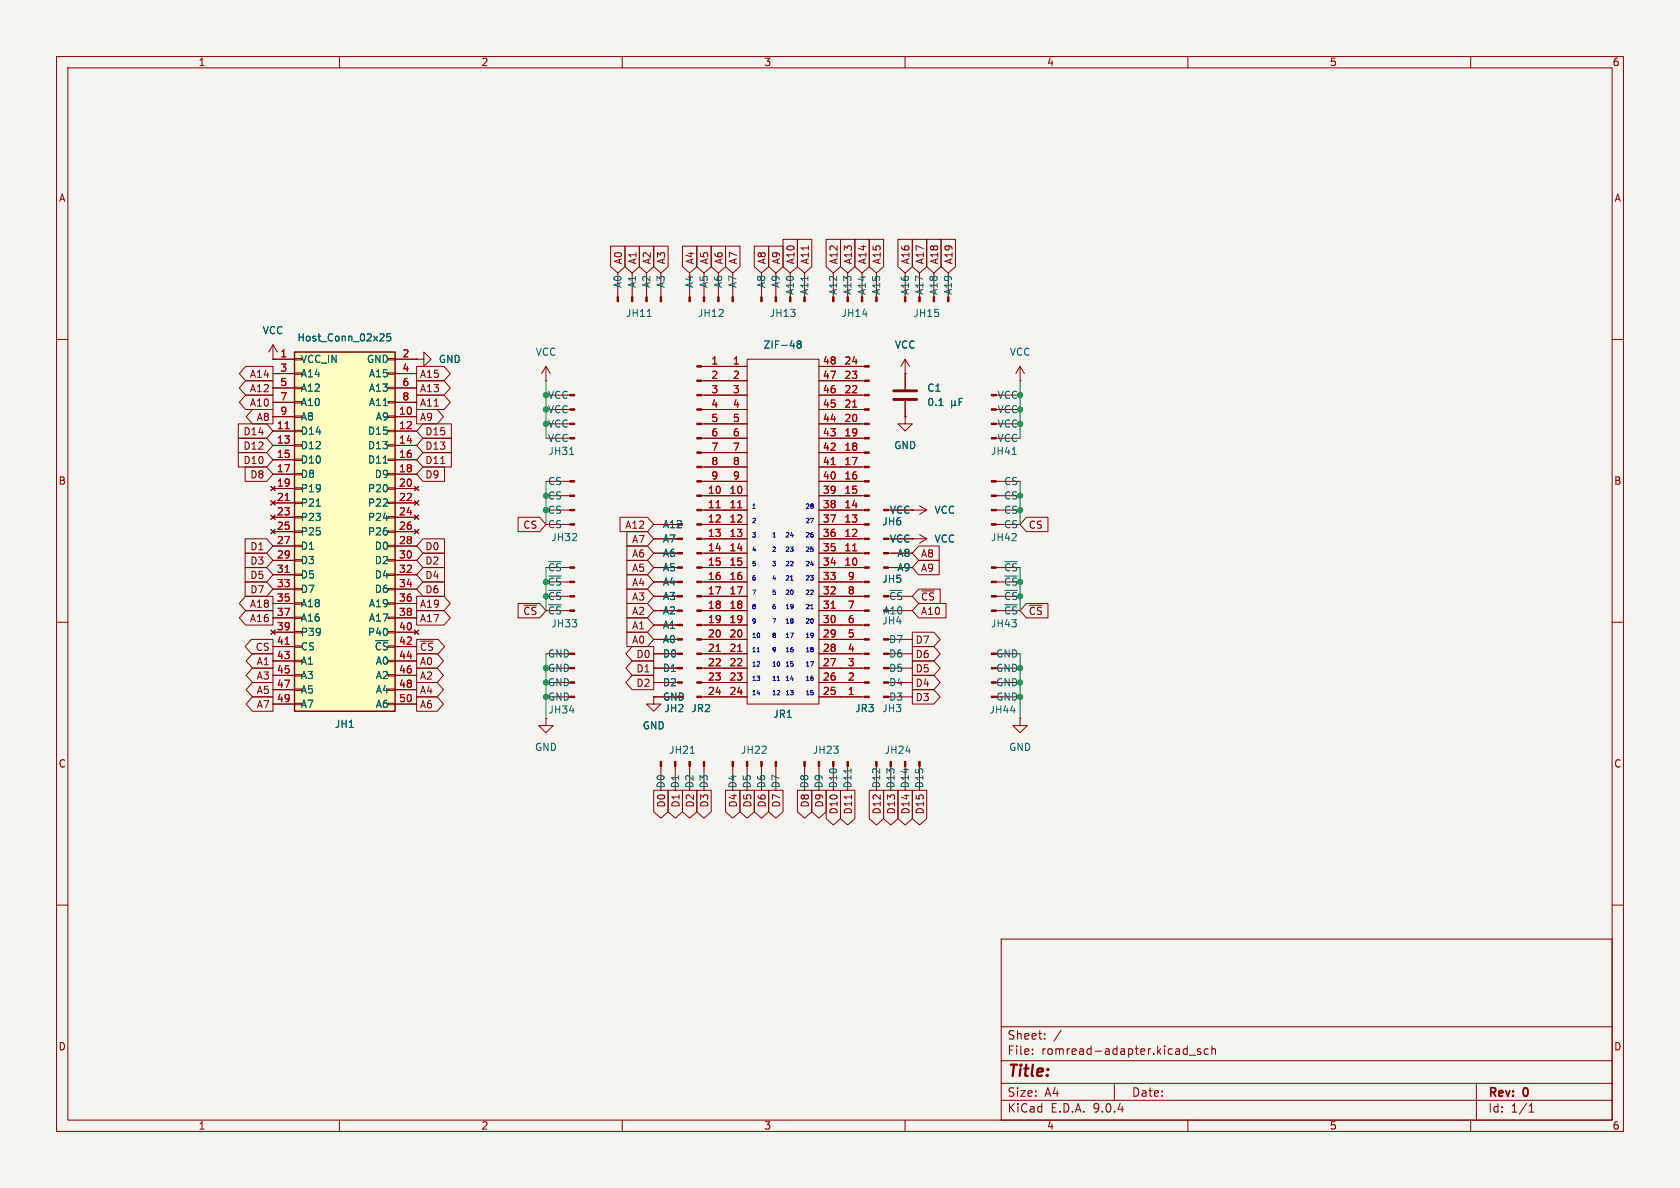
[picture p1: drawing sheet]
<svg xmlns="http://www.w3.org/2000/svg" width="297mm" height="210mm" viewBox="0 0 297 210" stroke-linecap="round" stroke-linejoin="round" font-family="sans-serif">
<path d="M0 0h297v210h-297z" fill="#f5f4ef" stroke="#f5f4ef" stroke-width=".18"/>
<g fill="none" stroke="#840000" stroke-width=".18">
<path d="M10 10h277v190h-277zM12 12h273v186h-273zM60 10v2M110 10v2M160 10v2M210 10v2M260 10v2M109.2 48.3v4.2M111.8 48.3v4.2M114.3 48.3v4.2M116.8 48.3v4.2M134.6 48.3v4.2"/>
<path d="M137.2 48.3v4.2M139.7 48.3v3.8M142.2 48.3v3.8M160 48.3v3.8M162.6 48.3v3.8M165.1 48.3v3.8M167.6 48.3v3.8M10 60h2M48.3 63.5h.1M48.3 61l-.8 1.2M48.3 61l.7 1.2M48.3 61v2.5"/>
<path d="M73.7 63.5h1.2v-1.3l1.3 1.3-1.3 1.3v-1.3M73.7 63.5h.1M96.5 67.3h.1M96.5 77.5h3.8M96.5 74.9h3.8M96.5 72.4h3.8M96.5 69.9h3.8M96.5 64.8l-.7 1.2M96.5 64.8l.8 1.2M96.5 64.8v2.5M124.1 77.5h8M124.1 74.9h8"/>
<path d="M124.1 72.4h8M124.1 69.9h8M124.1 67.3h8M124.1 64.8h8M132.1 63.5h12.7v61h-12.7zM144.8 77.5h8M144.8 74.9h8M144.8 72.4h8M144.8 69.9h8M144.8 67.3h8M144.8 64.8h8M285 60h2"/>
<path d="M96.5 92.7h4.2M96.5 90.2h4.2M96.5 87.6h4.2M96.5 85.1h4.2M115.6 92.7h5M115.6 95.3h5M115.6 97.8h5M124.1 92.7h8M124.1 90.2h8M124.1 87.6h8M124.1 85.1h8M124.1 95.3h8"/>
<path d="M124.1 97.8h8M124.1 82.6h8M124.1 80h8M144.8 92.7h8M144.8 90.2h8M144.8 87.6h8M144.8 85.1h8M144.8 95.3h8M144.8 97.8h8M144.8 82.6h8M144.8 80h8M157.1 97.8h4.2"/>
<path d="M157.5 90.2h6.3M157.5 95.3h6.3M162.6 89.4l1.2 .8M162.6 94.5l1.2 .8M163.8 90.2l-1.2 .7M163.8 95.3l-1.2 .7M10 110h2M96.5 118.1h3.8M96.5 100.3h3.8M96.5 102.9h3.8M96.5 105.4h3.8M96.5 108h3.8"/>
<path d="M96.5 115.6h3.8M115.6 110.5h5M115.6 118.1h5M115.6 100.3h5M115.6 102.9h5M115.6 105.4h5M115.6 108h5M115.6 113h5M115.6 115.6h5M124.1 110.5h8M124.1 118.1h8M124.1 100.3h8"/>
<path d="M124.1 102.9h8M124.1 105.4h8M124.1 108h8M124.1 113h8M124.1 115.6h8M144.8 110.5h8M144.8 118.1h8M144.8 100.3h8M144.8 102.9h8M144.8 105.4h8M144.8 108h8M144.8 113h8"/>
<path d="M144.8 115.6h8M156.2 105.4h5.1M156.2 108h5.1M157.1 100.3h4.2M285 110h2M96.5 127v1.3h1.3l-1.3 1.2-1.3-1.2h1.3M96.5 127h.1M96.5 120.7h3.8M96.5 123.2h3.8M115.6 120.7h5M115.6 123.2h5M124.1 120.7h8"/>
<path d="M124.1 123.2h8M144.8 120.7h8M144.8 123.2h8M10 160h2M177 166h108v32h-108zM285 160h2M60 198v2M110 198v2M160 198v2M177 194.5h108M177 191.5h108M177 187.5h108"/>
<path d="M177 181.5h108M182.5 186.3v.1M182.5 185.5v.1M184.7 183.6v.1M184.7 182.8v.1M187.6 182.1l-1.3 2M197 191.5v3M210 198v2M210.2 186.5h1.2M212.2 185.5l-.3-.1-.2 .2v.2l.5 .2v.3h-.5M213.6 185.5l-.4-.1-.3 .3v.4l.1 .2h.6M214.2 185.5l.3-.1 .3 .1 .1 .9"/>
<path d="M214.2 184.9v1.5M260 198v2M261 191.5v6.5M270.3 196.6h.9M270.3 195.5l.4-.4v1.5"/>
</g>
<g fill="#840000" stroke="#840000" stroke-width=".18">
<path d="M100.7 92.6h.9v.2h-.9z"/>
<path d="M100.7 90h.9v.3h-.9z"/>
<path d="M100.7 87.5h.9v.3h-.9z"/>
<path d="M100.7 85h.9v.2h-.9z"/>
<path d="M134.5 52.5h.2v.8h-.2z"/>
<path d="M137 52.5h.3v.8h-.3z"/>
<path d="M139.6 52.5h.2v.8h-.2z"/>
<path d="M142.1 52.5h.3v.8h-.3z"/>
<path d="M159.9 52.5h.2v.8h-.2z"/>
<path d="M162.4 52.5h.3v.8h-.3z"/>
<path d="M165 52.5h.2v.8h-.2z"/>
<path d="M167.5 52.5h.3v.8h-.3z"/>
<path d="M119.8 95.1h.8v.3h-.8z"/>
<path d="M119.8 97.7h.8v.2h-.8z"/>
<path d="M119.8 100.2h.8v.3h-.8z"/>
<path d="M119.8 102.7h.8v.3h-.8z"/>
<path d="M119.8 105.3h.8v.2h-.8z"/>
<path d="M119.8 107.8h.8v.3h-.8z"/>
<path d="M119.8 110.4h.8v.2h-.8z"/>
<path d="M119.8 112.9h.8v.3h-.8z"/>
<path d="M119.8 115.4h.8v.3h-.8z"/>
<path d="M119.8 118h.8v.2h-.8z"/>
<path d="M119.8 120.5h.8v.3h-.8z"/>
<path d="M156.2 90h.9v.3h-.9z"/>
<path d="M156.2 100.2h.9v.3h-.9z"/>
<path d="M156.2 97.7h.9v.2h-.9z"/>
<path d="M156.2 95.1h.9v.3h-.9z"/>
<path d="M100.7 77.3h.9v.3h-.9z"/>
<path d="M100.7 74.8h.9v.3h-.9z"/>
<path d="M100.7 72.3h.9v.2h-.9z"/>
<path d="M100.7 69.7h.9v.3h-.9z"/>
<path d="M156.2 105.3h.9v.2h-.9z"/>
<path d="M109.1 52.5h.2v.8h-.2z"/>
<path d="M111.6 52.5h.3v.8h-.3z"/>
<path d="M114.2 52.5h.2v.8h-.2z"/>
<path d="M116.7 52.5h.3v.8h-.3z"/>
<path d="M152.8 123.1h.9v.2h-.9z"/>
<path d="M152.8 120.5h.9v.3h-.9z"/>
<path d="M152.8 118h.9v.2h-.9z"/>
<path d="M152.8 115.4h.9v.3h-.9z"/>
<path d="M152.8 112.9h.9v.3h-.9z"/>
<path d="M152.8 110.4h.9v.2h-.9z"/>
<path d="M152.8 107.8h.9v.3h-.9z"/>
<path d="M152.8 105.3h.9v.2h-.9z"/>
<path d="M152.8 102.7h.9v.3h-.9z"/>
<path d="M152.8 100.2h.9v.3h-.9z"/>
<path d="M152.8 97.7h.9v.2h-.9z"/>
<path d="M152.8 95.1h.9v.3h-.9z"/>
<path d="M152.8 92.6h.9v.2h-.9z"/>
<path d="M152.8 90h.9v.3h-.9z"/>
<path d="M152.8 87.5h.9v.3h-.9z"/>
<path d="M152.8 85h.9v.2h-.9z"/>
<path d="M152.8 82.4h.9v.3h-.9z"/>
<path d="M152.8 79.9h.9v.2h-.9z"/>
<path d="M152.8 77.3h.9v.3h-.9z"/>
<path d="M152.8 74.8h.9v.3h-.9z"/>
<path d="M152.8 72.3h.9v.2h-.9z"/>
<path d="M152.8 69.7h.9v.3h-.9z"/>
<path d="M152.8 67.2h.9v.2h-.9z"/>
<path d="M152.8 64.6h.9v.3h-.9z"/>
<path d="M100.7 123.1h.9v.2h-.9z"/>
<path d="M100.7 120.5h.9v.3h-.9z"/>
<path d="M100.7 118h.9v.2h-.9z"/>
<path d="M100.7 115.4h.9v.3h-.9z"/>
<path d="M123.2 64.6h.9v.3h-.9z"/>
<path d="M123.2 67.2h.9v.2h-.9z"/>
<path d="M123.2 69.7h.9v.3h-.9z"/>
<path d="M123.2 72.3h.9v.2h-.9z"/>
<path d="M123.2 74.8h.9v.3h-.9z"/>
<path d="M123.2 77.3h.9v.3h-.9z"/>
<path d="M123.2 79.9h.9v.2h-.9z"/>
<path d="M123.2 82.4h.9v.3h-.9z"/>
<path d="M123.2 85h.9v.2h-.9z"/>
<path d="M123.2 87.5h.9v.3h-.9z"/>
<path d="M123.2 90h.9v.3h-.9z"/>
<path d="M123.2 92.6h.9v.2h-.9z"/>
<path d="M123.2 95.1h.9v.3h-.9z"/>
<path d="M123.2 97.7h.9v.2h-.9z"/>
<path d="M123.2 100.2h.9v.3h-.9z"/>
<path d="M123.2 102.7h.9v.3h-.9z"/>
<path d="M123.2 105.3h.9v.2h-.9z"/>
<path d="M123.2 107.8h.9v.3h-.9z"/>
<path d="M123.2 110.4h.9v.2h-.9z"/>
<path d="M123.2 112.9h.9v.3h-.9z"/>
<path d="M123.2 115.4h.9v.3h-.9z"/>
<path d="M123.2 118h.9v.2h-.9z"/>
<path d="M123.2 120.5h.9v.3h-.9z"/>
<path d="M123.2 123.1h.9v.2h-.9z"/>
</g>
<path d="M114.4 56h.7M141.2 60.8l-.3-.2 .3-.3h.2l.2 .2-.2 .3M141.2 60.8l-.3 .3 .1 .3 .2 .1h.3l.1-.2v-.2l-.2-.3M141.2 60.8h.2M100.7 80.3h.7" fill="none" stroke="#006464" stroke-width=".18"/>
<path d="M150.7 72h.8M126.6 89.8h.7M130.4 89.8h.7M146.9 82.1h.8M150.7 97.4h.8M126.6 115.2h.7M130.4 115.2h.7M146.9 107.5h.8" fill="none" stroke="#a90000" stroke-width=".18"/>
<path d="M52.1 62.2h17.7v63.5h-17.7z" fill="#ffffc2"/>
<path d="M52.1 62.2h17.7v63.5h-17.7z" fill="none" stroke="#840000" stroke-width=".25"/>
<g fill="none" stroke="#840000" stroke-width=".18">
<path d="M107.9 43.5h2.6v3.6l-1.3 1.2-1.3-1.2zM110.5 43.5h2.5v3.6l-1.2 1.2-1.3-1.2zM113 43.5h2.6v3.6l-1.3 1.2-1.3-1.2zM115.6 43.5h2.5v3.6l-1.3 1.2-1.2-1.2zM120.6 43.5h2.6v3.6l-1.3 1.2-1.3-1.2zM121.9 48.3v4.2M123.2 43.5h2.5v3.6l-1.2 1.2-1.3-1.2zM124.5 48.3v4.2M125.7 43.5h2.6v3.6l-1.3 1.2-1.3-1.2zM127 48.3v4.2M128.3 43.5h2.5v3.6l-1.3 1.2-1.2-1.2zM129.5 48.3v4.2"/>
<path d="M133.3 43.5h2.6v3.6l-1.3 1.2-1.3-1.2zM135.9 43.5h2.5v3.6l-1.2 1.2-1.3-1.2zM138.4 42.3h2.6v4.8l-1.3 1.2-1.3-1.2zM141 42.3h2.5v4.8l-1.3 1.2-1.2-1.2zM146 42.3h2.6v4.8l-1.3 1.2-1.3-1.2zM147.3 48.3v3.8M148.6 42.3h2.5v4.8l-1.2 1.2-1.3-1.2zM149.9 48.3v3.8M151.1 42.3h2.6v4.8l-1.3 1.2-1.3-1.2zM152.4 48.3v3.8M153.7 42.3h2.5v4.8l-1.3 1.2-1.2-1.2zM154.9 48.3v3.8"/>
<path d="M158.7 42.3h2.6v4.8l-1.3 1.2-1.3-1.2zM161.3 42.3h2.5v4.8l-1.2 1.2-1.3-1.2zM163.8 42.3h2.6v4.8l-1.3 1.2-1.3-1.2zM166.4 42.3h2.5v4.8l-1.3 1.2-1.2-1.2zM42.1 74.9h5l1.2 1.3-1.2 1.3h-5zM42.1 77.5h5l1.2 1.2-1.2 1.3h-5zM43.4 67.3h4.9v2.6h-4.9l-1.1-1.3zM43.4 69.8h4.9v2.6h-4.9l-1.1-1.3zM43.4 64.8h4.9v2.5h-4.9l-1.1-1.3zM44.6 72.4h3.7v2.5h-3.7l-1.1-1.2zM48.3 63.5h.1M48.3 63.5h3.8"/>
<path d="M48.3 66h3.8M48.3 68.6h3.8M48.3 71.1h3.8M48.3 73.7h3.8M48.3 76.2h3.8M48.3 78.7h3.8M52.1 63.4h1.2v.2h-1.2zM52.1 65.9h1.2v.3h-1.2zM52.1 68.5h1.2v.2h-1.2zM52.1 71h1.2v.2h-1.2zM52.1 73.5h1.2v.3h-1.2zM52.1 76.1h1.2v.2h-1.2z"/>
<path d="M52.1 78.6h1.2v.3h-1.2zM68.6 63.4h1.2v.2h-1.2zM68.6 65.9h1.2v.3h-1.2zM68.6 68.5h1.2v.2h-1.2zM68.6 71h1.2v.2h-1.2zM68.6 73.5h1.2v.3h-1.2zM68.6 76.1h1.2v.2h-1.2zM68.6 78.6h1.2v.3h-1.2zM69.8 63.5h3.9M69.8 66h3.9M69.8 68.6h3.9M69.8 71.1h3.9"/>
<path d="M69.8 73.7h3.9M69.8 76.2h3.9M69.8 78.7h3.9M73.7 72.4h3.6l1.1 1.3-1.1 1.2h-3.6zM73.7 64.8h4.8l1.1 1.2-1.1 1.3h-4.8zM73.7 67.3h4.8l1.1 1.3-1.1 1.3h-4.8zM73.7 69.8h4.8l1.1 1.3-1.1 1.3h-4.8zM73.7 63.5h.1M74.8 74.9h5v2.6h-5l-1.1-1.3zM74.8 77.5h5v2.5h-5l-1.1-1.3zM124.5 77.5h7.6M124.5 74.9h7.6"/>
<path d="M124.5 72.4h7.6M124.5 69.9h7.6M124.5 64.8h7.6M124.5 67.3h7.6M144.8 77.5h7.6M144.8 74.9h7.6M144.8 72.4h7.6M144.8 69.9h7.6M144.8 64.8h7.6M144.8 67.3h7.6M160 73.7v1.2h1.3l-1.3 1.3-1.3-1.3h1.3M160 73.7h.1"/>
<path d="M160 66h.1M160 63.5v5.3M160 70.9v2.8M160 63.5l-.7 1.3M160 63.5l.8 1.3M176.5 77.5h3.8M176.5 74.9h3.8M176.5 72.4h3.8M176.5 69.9h3.8M180.3 67.3h.1M180.3 64.8l.8 1.2M180.3 64.8l-.7 1.2"/>
<path d="M180.3 64.8v2.5M42.1 80h5l1.2 1.3-1.2 1.3h-5zM43.3 82.5h3.8l1.2 1.3-1.2 1.3h-3.8zM43.3 97.8h3.8l1.2 1.3-1.2 1.2h-3.8zM43.3 95.2h3.8l1.2 1.3-1.2 1.3h-3.8zM47.9 86l.7 .7M47.9 88.5l.7 .8M47.9 91.1l.7 .7M47.9 93.6l.7 .8M48.3 81.3h3.8M48.3 83.8h3.8M48.3 86.4h3.8"/>
<path d="M48.3 88.9h3.8M48.3 91.4h3.8M48.3 94h3.8M48.3 96.5h3.8M48.3 99.1h3.8M48.6 86l-.7 .7M48.6 88.5l-.7 .8M48.6 91.1l-.7 .7M48.6 93.6l-.7 .8M52.1 81.2h1.2v.2h-1.2zM52.1 83.7h1.2v.2h-1.2zM52.1 86.2h1.2v.3h-1.2z"/>
<path d="M52.1 88.8h1.2v.2h-1.2zM52.1 91.3h1.2v.3h-1.2zM52.1 93.9h1.2v.2h-1.2zM52.1 96.4h1.2v.2h-1.2zM52.1 98.9h1.2v.3h-1.2zM68.6 81.2h1.2v.2h-1.2zM68.6 83.7h1.2v.2h-1.2zM68.6 86.2h1.2v.3h-1.2zM68.6 88.8h1.2v.2h-1.2zM68.6 91.3h1.2v.3h-1.2zM68.6 93.9h1.2v.2h-1.2zM68.6 96.4h1.2v.2h-1.2z"/>
<path d="M68.6 98.9h1.2v.3h-1.2zM69.8 81.3h3.9M69.8 83.8h3.9M69.8 86.4h3.9M69.8 88.9h3.9M69.8 91.4h3.9M69.8 94h3.9M69.8 96.5h3.9M69.8 99.1h3.9M73.3 86l.7 .7M73.3 88.5l.7 .8M73.3 91.1l.7 .7"/>
<path d="M73.3 93.6l.7 .8M74 86l-.7 .7M74 88.5l-.7 .8M74 91.1l-.7 .7M74 93.6l-.7 .8M74.8 80h5v2.6h-5l-1.1-1.3zM74.8 97.8h3.8v2.5h-3.8l-1.1-1.2zM74.8 95.2h3.8v2.6h-3.8l-1.1-1.3zM74.8 82.5h3.8v2.6h-3.8l-1.1-1.3zM77.9 82h.7M91.6 91.4h3.8l1.1 1.3-1.1 1.3h-3.8zM109.6 91.4h4.9l1.1 1.3-1.1 1.3h-4.9z"/>
<path d="M110.8 96.5h3.7l1.1 1.3-1.1 1.3h-3.7zM110.8 99.1h3.7l1.1 1.2-1.1 1.3h-3.7zM110.8 94h3.7l1.1 1.3-1.1 1.2h-3.7zM115.6 92.7h5M115.6 95.3h5M115.6 97.8h5M124.5 92.7h7.6M124.5 90.2h7.6M124.5 87.6h7.6M124.5 85.1h7.6M124.5 80h7.6M124.5 82.6h7.6"/>
<path d="M124.5 95.3h7.6M124.5 97.8h7.6M144.8 92.7h7.6M144.8 90.2h7.6M144.8 87.6h7.6M144.8 85.1h7.6M144.8 80h7.6M144.8 82.6h7.6M144.8 95.3h7.6M144.8 97.8h7.6M157.5 90.2h3.8M157.5 95.3h3.8"/>
<path d="M157.5 97.8h3.8M162.4 96.5h3.6v2.6h-3.6l-1.1-1.3zM162.4 99.1h3.6v2.5h-3.6l-1.1-1.3zM176.1 92.7h4.2M176.1 90.2h4.2M176.1 87.6h4.2M176.1 85.1h4.2M181.5 91.4h3.8v2.6h-3.8l-1.2-1.3zM43.3 100.3h3.8l1.2 1.3-1.2 1.3h-3.8zM43.3 102.9h3.8l1.2 1.2-1.2 1.3h-3.8zM43.4 107.9h4.9v2.6h-4.9l-1.1-1.3zM43.4 105.4h4.9v2.6h-4.9l-1.1-1.3z"/>
<path d="M44.4 113h3.9v2.6h-3.9l-1.1-1.3zM44.6 118.1h3.7v2.6h-3.7l-1.1-1.3zM44.6 115.6h3.7v2.5h-3.7l-1.1-1.3zM47.9 111.4l.7 .7M48.3 101.6h3.8M48.3 104.1h3.8M48.3 106.7h3.8M48.3 109.2h3.8M48.3 111.8h3.8M48.3 114.3h3.8M48.3 116.8h3.8M48.3 119.4h3.8"/>
<path d="M48.6 111.4l-.7 .7M52.1 101.5h1.2v.2h-1.2zM52.1 104h1.2v.3h-1.2zM52.1 106.6h1.2v.2h-1.2zM52.1 109.1h1.2v.2h-1.2zM52.1 111.6h1.2v.3h-1.2zM52.1 114.2h1.2v.2h-1.2zM52.1 116.7h1.2v.3h-1.2zM52.1 119.3h1.2v.2h-1.2zM68.6 101.5h1.2v.2h-1.2zM68.6 104h1.2v.3h-1.2zM68.6 106.6h1.2v.2h-1.2z"/>
<path d="M68.6 109.1h1.2v.2h-1.2zM68.6 111.6h1.2v.3h-1.2zM68.6 116.7h1.2v.3h-1.2zM68.6 119.3h1.2v.2h-1.2zM69.8 101.6h3.9M69.8 104.1h3.9M69.8 106.7h3.9M69.8 109.2h3.9M69.8 111.8h3.9M69.8 114.3h3.9M69.8 116.8h3.9M69.8 119.4h3.9"/>
<path d="M73.3 111.4l.7 .7M73.7 115.6h3.6l1.1 1.2-1.1 1.3h-3.6zM73.7 105.4h4.8l1.1 1.3-1.1 1.3h-4.8zM73.7 107.9h4.8l1.1 1.3-1.1 1.3h-4.8zM73.7 118.1h3.6l1.1 1.3-1.1 1.3h-3.6zM73.7 113h3.8l1.1 1.3-1.1 1.3h-3.8zM74 111.4l-.7 .7M74.8 100.3h3.8v2.6h-3.8l-1.1-1.3zM74.8 102.9h3.8v2.5h-3.8l-1.1-1.3zM91.6 106.7h3.8l1.1 1.3-1.1 1.2h-3.8zM110.8 101.6h3.7l1.1 1.3-1.1 1.2h-3.7zM110.8 104.1h3.7l1.1 1.3-1.1 1.3h-3.7z"/>
<path d="M110.8 106.7h3.7l1.1 1.3-1.1 1.2h-3.7zM110.8 109.2h3.7l1.1 1.3-1.1 1.3h-3.7zM110.8 111.8h3.7l1.1 1.2-1.1 1.3h-3.7zM111.8 114.3h3.8v2.5h-3.8l-1.2-1.2zM111.8 116.8h3.8v2.6h-3.8l-1.2-1.3zM111.8 119.4h3.8v2.5h-3.8l-1.2-1.2zM115.6 118.1h5M115.6 115.6h5M115.6 113h5M115.6 108h5M115.6 105.4h5M115.6 102.9h5"/>
<path d="M115.6 100.3h5M115.6 110.5h5M124.5 118.1h7.6M124.5 115.6h7.6M124.5 113h7.6M124.5 108h7.6M124.5 105.4h7.6M124.5 102.9h7.6M124.5 100.3h7.6M124.5 110.5h7.6M144.8 118.1h7.6M144.8 115.6h7.6"/>
<path d="M144.8 113h7.6M144.8 108h7.6M144.8 105.4h7.6M144.8 102.9h7.6M144.8 100.3h7.6M144.8 110.5h7.6M156.2 118.1h5.1M156.2 115.6h5.1M156.2 113h5.1M157.5 100.3h3.8M161.3 114.3h3.8l1.1 1.3-1.1 1.2h-3.8zM161.3 119.4h3.8l1.1 1.3-1.1 1.2h-3.8z"/>
<path d="M161.3 116.8h3.8l1.1 1.3-1.1 1.3h-3.8zM161.3 111.8h3.8l1.1 1.2-1.1 1.3h-3.8zM162.4 104.1h3.8v2.6h-3.8l-1.1-1.3zM162.4 106.7h4.8v2.5h-4.8l-1.1-1.2zM176.1 108h4.2M176.1 105.4h4.2M176.1 102.9h4.2M176.1 100.3h4.2M176.5 118.1h3.8M176.5 115.6h3.8M181.5 106.7h3.8v2.5h-3.8l-1.2-1.2zM44.6 123.2h3.7v2.5h-3.7l-1.1-1.2z"/>
<path d="M44.6 120.6h3.7v2.6h-3.7l-1.1-1.3zM48.3 121.9h3.8M48.3 124.5h3.8M52.1 121.8h1.2v.2h-1.2zM52.1 124.3h1.2v.3h-1.2zM68.6 121.8h1.2v.2h-1.2zM68.6 124.3h1.2v.3h-1.2zM69.8 121.9h3.9M69.8 124.5h3.9M73.7 123.2h3.6l1.1 1.3-1.1 1.2h-3.6zM73.7 120.6h3.6l1.1 1.3-1.1 1.3h-3.6zM115.6 139.7h2.5v3.8l-1.3 1.1-1.2-1.1z"/>
<path d="M115.6 123.2v1.3h1.2l-1.2 1.2-1.3-1.2h1.3M115.6 123.2h.1M115.6 123.2h5M115.6 120.7h5M116.8 135.5v4.2M118.1 139.7h2.6v3.8l-1.3 1.1-1.3-1.1zM119.4 135.5v4.2M120.6 139.7h2.6v3.8l-1.3 1.1-1.3-1.1zM121.9 135.5v4.2M123.2 139.7h2.5v3.8l-1.2 1.1-1.3-1.1zM124.5 135.5v4.2M124.5 123.2h7.6"/>
<path d="M124.5 120.7h7.6M128.3 139.7h2.5v3.8l-1.3 1.1-1.2-1.1zM129.5 135.5v4.2M130.8 139.7h2.6v3.8l-1.3 1.1-1.3-1.1zM132.1 135.5v4.2M133.3 139.7h2.6v3.8l-1.3 1.1-1.3-1.1zM134.6 135.5v4.2M135.9 139.7h2.5v3.8l-1.2 1.1-1.3-1.1zM137.2 135.5v4.2M141 139.7h2.5v3.8l-1.3 1.1-1.2-1.1zM142.2 135.5v4.2M143.5 139.7h2.6v3.8l-1.3 1.1-1.3-1.1z"/>
<path d="M144.8 135.5v4.2M144.8 123.2h7.6M144.8 120.7h7.6M146 139.7h2.6v5l-1.3 1.1-1.3-1.1zM147.3 135.5v4.2M148.6 139.7h2.5v5l-1.2 1.1-1.3-1.1zM149.9 135.5v4.2M153.7 139.7h2.5v5l-1.3 1.1-1.2-1.1zM154.9 135.5v4.2M156.2 139.7h2.6v5l-1.3 1.1-1.3-1.1zM156.2 123.2h5.1M156.2 120.7h5.1"/>
<path d="M157.5 135.5v4.2M158.7 139.7h2.6v5l-1.3 1.1-1.3-1.1zM160 135.5v4.2M161.3 139.7h2.5v5l-1.2 1.1-1.3-1.1zM161.3 121.9h3.8l1.1 1.3-1.1 1.3h-3.8zM162.6 135.5v4.2M176.5 123.2h3.8M176.5 120.7h3.8M180.3 127v1.3h-1.2l1.2 1.2 1.3-1.2h-1.3M180.3 127h.1M150.5 140.5v.7"/>
</g>
<path d="M50.4 75.8h.7M150.7 72h.8M50.4 88.5h.7M126.6 89.8h.7M130.4 89.8h.7M146.9 82.1h.8M150.7 97.4h.8M50.4 101.2h.7M50.4 113.9h.7M126.6 115.2h.7M130.4 115.2h.7M146.9 107.5h.8" fill="none" stroke="#a90000" stroke-width=".18"/>
<g fill="none" stroke="#006464" stroke-width=".18">
<path d="M67.6 59l.3 .2-.1 .3-.7 .8h.8M69 59h-.6v.6l.1-.1h.5l.1 .2-.1 .4-.1 .2-.5-.2M141.2 60.8l-.3-.2 .3-.3h.2l.2 .2-.2 .3M141.2 60.8l-.3 .3 .1 .3 .2 .1h.3l.1-.2v-.2l-.2-.3M141.2 60.8h.2M166 71.7h.7M168.2 71.5l.2 .2h.3l.1-.2M168.2 70.9v1.2M168.8 71.5l.2 .2M168.8 70.9v.6M169.6 71h.4M170.2 70.4h-.6v1.3"/>
<path d="M55.9 89.5h.7M67.8 81.9h.7M178.9 80.3h.8M122 133.2h.8M150.4 135.9v.7"/>
</g>
<g fill="#840000" stroke="#840000" stroke-width=".18">
<path d="M121.8 52.5h.2v.8h-.2z"/>
<path d="M124.3 52.5h.3v.8h-.3z"/>
<path d="M126.9 52.5h.2v.8h-.2z"/>
<path d="M129.4 52.5h.3v.8h-.3z"/>
<path d="M142.1 134.6h.3v.9h-.3z"/>
<path d="M144.7 134.6h.2v.9h-.2z"/>
<path d="M147.2 134.6h.2v.9h-.2z"/>
<path d="M149.7 134.6h.3v.9h-.3z"/>
<path d="M175.3 92.6h.8v.2h-.8z"/>
<path d="M175.3 90h.8v.3h-.8z"/>
<path d="M175.3 87.5h.8v.3h-.8z"/>
<path d="M175.3 85h.8v.2h-.8z"/>
<path d="M129.4 134.6h.3v.9h-.3z"/>
<path d="M132 134.6h.2v.9h-.2z"/>
<path d="M134.5 134.6h.2v.9h-.2z"/>
<path d="M137 134.6h.3v.9h-.3z"/>
<path d="M175.3 123.1h.8v.2h-.8z"/>
<path d="M175.3 120.5h.8v.3h-.8z"/>
<path d="M175.3 118h.8v.2h-.8z"/>
<path d="M175.3 115.4h.8v.3h-.8z"/>
<path d="M175.3 77.3h.8v.3h-.8z"/>
<path d="M175.3 74.8h.8v.3h-.8z"/>
<path d="M175.3 72.3h.8v.2h-.8z"/>
<path d="M175.3 69.7h.8v.3h-.8z"/>
<path d="M147.2 52.5h.2v.8h-.2z"/>
<path d="M149.7 52.5h.3v.8h-.3z"/>
<path d="M152.3 52.5h.2v.8h-.2z"/>
<path d="M154.8 52.5h.3v.8h-.3z"/>
<path d="M154.8 134.6h.3v.9h-.3z"/>
<path d="M157.4 134.6h.2v.9h-.2z"/>
<path d="M159.9 134.6h.2v.9h-.2z"/>
<path d="M162.4 134.6h.3v.9h-.3z"/>
<path d="M156.2 123.1h.9v.2h-.9z"/>
<path d="M156.2 120.5h.9v.3h-.9z"/>
<path d="M156.2 118h.9v.2h-.9z"/>
<path d="M156.2 115.4h.9v.3h-.9z"/>
<path d="M156.2 112.9h.9v.3h-.9z"/>
<path d="M116.7 134.6h.3v.9h-.3z"/>
<path d="M119.3 134.6h.2v.9h-.2z"/>
<path d="M121.8 134.6h.2v.9h-.2z"/>
<path d="M124.3 134.6h.3v.9h-.3z"/>
<path d="M175.3 107.8h.8v.3h-.8z"/>
<path d="M175.3 105.3h.8v.2h-.8z"/>
<path d="M175.3 102.7h.8v.3h-.8z"/>
<path d="M175.3 100.2h.8v.3h-.8z"/>
</g>
<path d="M158 69.1h4.1M158 70.6h4.1" fill="none" stroke="#840000" stroke-width=".51"/>
<path d="M96.5 67.3v10.2M180.3 67.3v10.2M96.5 85.1v7.6M180.3 85.1v7.6M96.5 100.3v7.7M96.5 115.6v11.4M180.3 100.3v7.7M180.3 115.6v11.4" fill="none" stroke="#009600" stroke-width=".18"/>
<path d="M139.8 94.7h.4M143.3 91.6h.5l-.3 .8M143.3 99.8h.5M133.8 115.2h.5M139.7 111.9h.5l-.3 .8M139.8 102.6h.4M143.3 117h.5l-.3 .8M143.3 107.6h.5M137.4 120.3h.4M139.8 120h.4" fill="none" stroke="#0000c2" stroke-width=".18"/>
<g fill="#009600" stroke="#009600" stroke-width=".18">
<circle cx="180.3" cy="74.9" r=".46"/>
<circle cx="180.3" cy="72.4" r=".46"/>
<circle cx="180.3" cy="87.6" r=".46"/>
<circle cx="180.3" cy="69.9" r=".46"/>
<circle cx="180.3" cy="90.2" r=".46"/>
<circle cx="96.5" cy="72.4" r=".46"/>
<circle cx="96.5" cy="74.9" r=".46"/>
<circle cx="96.5" cy="69.9" r=".46"/>
<circle cx="96.5" cy="118.1" r=".46"/>
<circle cx="96.5" cy="90.2" r=".46"/>
<circle cx="96.5" cy="87.6" r=".46"/>
<circle cx="96.5" cy="102.9" r=".46"/>
<circle cx="96.5" cy="105.4" r=".46"/>
<circle cx="96.5" cy="120.7" r=".46"/>
<circle cx="96.5" cy="123.2" r=".46"/>
<circle cx="180.3" cy="120.7" r=".46"/>
<circle cx="180.3" cy="123.2" r=".46"/>
<circle cx="180.3" cy="118.1" r=".46"/>
</g>
<text font-size="2.8" fill="#840000" x="178" y="190.9">Title:</text>
<g font-size="2.1" fill="#840000">
<text x="178" y="184">Sheet:</text>
<text x="178" y="186.7">File:</text>
<text x="184.1" y="186.7">romread-adapter.kicad_sch</text>
<text x="178" y="196.9">KiCad</text>
<text x="178" y="194.1">Size:</text>
<text x="184.7" y="194.1">A4</text>
<text x="185.7" y="196.9">E.D.A.</text>
<text x="193.3" y="196.9">9.0.4</text>
<text x="200" y="194.1">Date:</text>
<text x="263" y="194.3">Rev:</text>
<text x="263" y="196.9">Id:</text>
<text x="267.1" y="196.9">1/1</text>
<text x="269.4" y="194.3">0</text>
</g>
<g font-size="1.8" fill="#840000">
<text x="35" y="11.9">1</text>
<text x="85" y="11.9">2</text>
<text x="135" y="11.9">3</text>
<text x="185" y="11.9">4</text>
<text x="235" y="11.9">5</text>
<text x="285" y="11.9">6</text>
<text x="10.3" y="35.9">A</text>
<text x="285.3" y="35.9">A</text>
<text x="110.2" y="46.8" transform="rotate(-90 110.2 46.8)">A0</text>
<text x="112.7" y="46.8" transform="rotate(-90 112.7 46.8)">A1</text>
<text x="115.3" y="46.8" transform="rotate(-90 115.3 46.8)">A2</text>
<text x="117.8" y="46.8" transform="rotate(-90 117.8 46.8)">A3</text>
<text x="122.9" y="46.8" transform="rotate(-90 122.9 46.8)">A4</text>
<text x="125.4" y="46.8" transform="rotate(-90 125.4 46.8)">A5</text>
<text x="128" y="46.8" transform="rotate(-90 128 46.8)">A6</text>
<text x="130.5" y="46.8" transform="rotate(-90 130.5 46.8)">A7</text>
<text x="135.6" y="46.8" transform="rotate(-90 135.6 46.8)">A8</text>
<text x="138.1" y="46.8" transform="rotate(-90 138.1 46.8)">A9</text>
<text x="140.7" y="46.8" transform="rotate(-90 140.7 46.8)">A10</text>
<text x="143.2" y="46.8" transform="rotate(-90 143.2 46.8)">A11</text>
<text x="148.3" y="46.8" transform="rotate(-90 148.3 46.8)">A12</text>
<text x="150.8" y="46.8" transform="rotate(-90 150.8 46.8)">A13</text>
<text x="153.4" y="46.8" transform="rotate(-90 153.4 46.8)">A14</text>
<text x="155.9" y="46.8" transform="rotate(-90 155.9 46.8)">A15</text>
<text x="161" y="46.8" transform="rotate(-90 161 46.8)">A16</text>
<text x="163.5" y="46.8" transform="rotate(-90 163.5 46.8)">A17</text>
<text x="166.1" y="46.8" transform="rotate(-90 166.1 46.8)">A18</text>
<text x="168.6" y="46.8" transform="rotate(-90 168.6 46.8)">A19</text>
<text x="44.1" y="69.5">A12</text>
<text x="44.1" y="67">A14</text>
<text x="74.1" y="67">A15</text>
<text x="74.1" y="69.5">A13</text>
<text x="42.9" y="77.2">D14</text>
<text x="44.1" y="72.1">A10</text>
<text x="45.3" y="74.6">A8</text>
<text x="74.1" y="74.6">A9</text>
<text x="74.1" y="72.1">A11</text>
<text x="75.1" y="77.2">D15</text>
<text x="42.9" y="79.7">D12</text>
<text x="42.9" y="82.2">D10</text>
<text x="75.1" y="79.7">D13</text>
<text x="75.1" y="82.2">D11</text>
<text x="10.3" y="85.9">B</text>
<text x="44.1" y="84.8">D8</text>
<text x="75.1" y="84.8">D9</text>
<text x="285.3" y="85.9">B</text>
<text x="92.4" y="93.7">CS</text>
<text x="110.4" y="93.7">A12</text>
<text x="181.8" y="93.7">CS</text>
<text x="44.1" y="100">D3</text>
<text x="44.1" y="97.5">D1</text>
<text x="75.1" y="100">D2</text>
<text x="75.1" y="97.5">D0</text>
<text x="111.6" y="98.7">A6</text>
<text x="111.6" y="101.3">A5</text>
<text x="111.6" y="96.2">A7</text>
<text x="162.7" y="98.7">A8</text>
<text x="162.7" y="101.3">A9</text>
<text x="44.1" y="107.6">A18</text>
<text x="44.1" y="102.6">D5</text>
<text x="44.1" y="105.1">D7</text>
<text x="74.1" y="107.6">A19</text>
<text x="75.1" y="102.6">D4</text>
<text x="75.1" y="105.1">D6</text>
<text x="111.6" y="103.8">A4</text>
<text x="111.6" y="106.4">A3</text>
<text x="157.1" y="106.3">~{CS} ~{CS}</text>
<text x="44.1" y="110.2">A16</text>
<text x="74.1" y="110.2">A17</text>
<text x="92.4" y="108.9">~{CS}~{CS}</text>
<text x="111.6" y="108.9">A2</text>
<text x="111.6" y="111.4">A1</text>
<text x="111.6" y="114">A0</text>
<text x="161.8" y="114">D7</text>
<text x="162.7" y="108.9">A10</text>
<text x="177.4" y="108.8">~{CS}~{CS}</text>
<text x="45.1" y="115.3">CS</text>
<text x="45.3" y="117.8">A1</text>
<text x="74.1" y="117.8">A0</text>
<text x="74.1" y="115.3">~{CS}</text>
<text x="112.4" y="116.5">D0</text>
<text x="112.4" y="119.1">D1</text>
<text x="161.8" y="116.5">D6</text>
<text x="161.8" y="119.1">D5</text>
<text x="45.3" y="120.3">A3</text>
<text x="45.3" y="125.4">A7</text>
<text x="45.3" y="122.9">A5</text>
<text x="74.1" y="125.4">A6</text>
<text x="74.1" y="120.3">A2</text>
<text x="74.1" y="122.9">A4</text>
<text x="112.4" y="121.6">D2</text>
<text x="161.8" y="124.1">D3</text>
<text x="161.8" y="121.6">D4</text>
<text x="10.3" y="135.9">C</text>
<text x="285.3" y="135.9">C</text>
<text x="117.8" y="142.9" transform="rotate(-90 117.8 142.9)">D0 D0</text>
<text x="120.3" y="142.9" transform="rotate(-90 120.3 142.9)">D1 D1</text>
<text x="122.9" y="142.9" transform="rotate(-90 122.9 142.9)">D2 D2</text>
<text x="125.4" y="142.9" transform="rotate(-90 125.4 142.9)">D3 D3</text>
<text x="130.5" y="142.9" transform="rotate(-90 130.5 142.9)">D4 D4</text>
<text x="133" y="142.9" transform="rotate(-90 133 142.9)">D5 D5</text>
<text x="135.6" y="142.9" transform="rotate(-90 135.6 142.9)">D6 D6</text>
<text x="138.1" y="142.9" transform="rotate(-90 138.1 142.9)">D7 D7</text>
<text x="143.2" y="142.9" transform="rotate(-90 143.2 142.9)">D8 D8</text>
<text x="145.7" y="142.9" transform="rotate(-90 145.7 142.9)">D9 D9</text>
<text x="148.3" y="144.1" transform="rotate(-90 148.3 144.1)">D10</text>
<text x="150.8" y="144.1" transform="rotate(-90 150.8 144.1)">D11</text>
<text x="155.9" y="144.1" transform="rotate(-90 155.9 144.1)">D12</text>
<text x="158.4" y="144.1" transform="rotate(-90 158.4 144.1)">D13</text>
<text x="161" y="144.1" transform="rotate(-90 161 144.1)">D14</text>
<text x="163.5" y="144.1" transform="rotate(-90 163.5 144.1)">D15</text>
<text x="10.3" y="185.9">D</text>
<text x="285.3" y="185.9">D</text>
<text x="35" y="199.9">1</text>
<text x="85" y="199.9">2</text>
<text x="135" y="199.9">3</text>
<text x="185" y="199.9">4</text>
<text x="235" y="199.9">5</text>
<text x="285" y="199.9">6</text>
</g>
<g font-size="1.8" fill="#006464">
<text x="110.1" y="51" transform="rotate(-90 110.1 51)">A0</text>
<text x="112.6" y="51" transform="rotate(-90 112.6 51)">A1</text>
<text x="115.2" y="51" transform="rotate(-90 115.2 51)">A2</text>
<text x="117.7" y="51" transform="rotate(-90 117.7 51)">A3</text>
<text x="122.8" y="51" transform="rotate(-90 122.8 51)">A4</text>
<text x="125.3" y="51" transform="rotate(-90 125.3 51)">A5</text>
<text x="127.9" y="51" transform="rotate(-90 127.9 51)">A6</text>
<text x="130.4" y="51" transform="rotate(-90 130.4 51)">A7</text>
<text x="135.5" y="51" transform="rotate(-90 135.5 51)">A8</text>
<text x="138" y="51" transform="rotate(-90 138 51)">A9</text>
<text x="140.6" y="52.2" transform="rotate(-90 140.6 52.2)">A10</text>
<text x="143.1" y="52.2" transform="rotate(-90 143.1 52.2)">A11</text>
<text x="148.2" y="52.2" transform="rotate(-90 148.2 52.2)">A12</text>
<text x="150.7" y="52.2" transform="rotate(-90 150.7 52.2)">A13</text>
<text x="153.3" y="52.2" transform="rotate(-90 153.3 52.2)">A14</text>
<text x="155.8" y="52.2" transform="rotate(-90 155.8 52.2)">A15</text>
<text x="160.9" y="52.2" transform="rotate(-90 160.9 52.2)">A16</text>
<text x="163.4" y="52.2" transform="rotate(-90 163.4 52.2)">A17</text>
<text x="166" y="52.2" transform="rotate(-90 166 52.2)">A18</text>
<text x="168.5" y="52.2" transform="rotate(-90 168.5 52.2)">A19</text>
<text x="46.3" y="59.3">VCC</text>
<text x="110.6" y="56.2">JH11</text>
<text x="123.3" y="56.2">JH12</text>
<text x="136" y="56.2">JH13</text>
<text x="148.7" y="56.2">JH14</text>
<text x="161.4" y="56.2">JH15</text>
<text x="52.5" y="60.6">Host_Conn_02x25</text>
<text x="53.1" y="64.4">VCC_IN</text>
<text x="64.8" y="64.4">GND</text>
<text x="77.5" y="64.4">GND</text>
<text x="94.6" y="63.1">VCC</text>
<text x="134.9" y="61.8">ZIF-48</text>
<text x="158.1" y="61.8">VCC</text>
<text x="178.4" y="63.1">VCC</text>
<text x="53.1" y="66.9">A14</text>
<text x="53.1" y="69.4">A12</text>
<text x="53.1" y="72">A10</text>
<text x="65.1" y="66.9">A15</text>
<text x="65.1" y="69.4">A13</text>
<text x="65.1" y="72">A11</text>
<text x="96.8" y="70.7">VCC</text>
<text x="163.8" y="69.4">C1</text>
<text x="163.8" y="72">0.1</text>
<text x="176.3" y="70.7">VCC</text>
<text x="53.1" y="74.5">A8</text>
<text x="53.1" y="77.1">D14</text>
<text x="64.9" y="77.1">D15</text>
<text x="66.3" y="74.5">A9</text>
<text x="96.8" y="75.8">VCC</text>
<text x="96.8" y="73.3">VCC</text>
<text x="176.3" y="75.8">VCC</text>
<text x="176.3" y="73.3">VCC</text>
<text x="53.1" y="79.6">D12</text>
<text x="53.1" y="82.1">D10</text>
<text x="64.9" y="79.6">D13</text>
<text x="64.9" y="82.1">D11</text>
<text x="96.8" y="78.3">VCC</text>
<text x="96.9" y="80.6">JH31</text>
<text x="158" y="79.6">GND</text>
<text x="175.1" y="80.6">JH41</text>
<text x="176.3" y="78.3">VCC</text>
<text x="53.1" y="84.7">D8</text>
<text x="53.1" y="87.2">P19</text>
<text x="53.1" y="89.8">P21</text>
<text x="64.9" y="87.2">P20</text>
<text x="64.9" y="89.8">P22</text>
<text x="66.2" y="84.7">D9</text>
<text x="96.8" y="88.5">CS</text>
<text x="96.8" y="86">CS</text>
<text x="177.4" y="88.5">CS</text>
<text x="177.4" y="86">CS</text>
<text x="53.1" y="92.3">P23</text>
<text x="53.1" y="94.8">P25</text>
<text x="64.9" y="92.3">P24</text>
<text x="64.9" y="94.8">P26</text>
<text x="96.8" y="93.6">CS</text>
<text x="96.8" y="91">CS</text>
<text x="97.4" y="95.9">JH32</text>
<text x="117.1" y="93.6">A12</text>
<text x="155.9" y="93.1">JH6</text>
<text x="157.2" y="91">VCC</text>
<text x="165.1" y="91">VCC</text>
<text x="175.1" y="95.9">JH42</text>
<text x="177.4" y="93.6">CS</text>
<text x="177.4" y="91">CS</text>
<text x="53.1" y="97.4">D1</text>
<text x="53.1" y="99.9">D3</text>
<text x="66.2" y="97.4">D0</text>
<text x="66.2" y="99.9">D2</text>
<text x="96.8" y="101.2">~{CS}</text>
<text x="117.1" y="96.1">A7</text>
<text x="117.1" y="98.7">A6</text>
<text x="117.1" y="101.2">A5</text>
<text x="157.2" y="96.1">VCC</text>
<text x="158.5" y="101.2">A9</text>
<text x="158.5" y="98.7">A8</text>
<text x="165.1" y="96.1">VCC</text>
<text x="177.4" y="101.2">~{CS}</text>
<text x="53.1" y="102.5">D5</text>
<text x="53.1" y="105">D7</text>
<text x="53.1" y="107.5">A18</text>
<text x="65.1" y="107.5">A19</text>
<text x="66.2" y="102.5">D4</text>
<text x="66.2" y="105">D6</text>
<text x="96.8" y="106.3">~{CS}</text>
<text x="96.8" y="103.7">~{CS}</text>
<text x="117.1" y="103.7">A4</text>
<text x="117.1" y="106.3">A3</text>
<text x="155.9" y="103.2">JH5</text>
<text x="53.1" y="110.1">A16</text>
<text x="53.1" y="112.6">P39</text>
<text x="64.9" y="112.6">P40</text>
<text x="65.1" y="110.1">A17</text>
<text x="97.4" y="111.1">JH33</text>
<text x="117.1" y="108.8">A2</text>
<text x="117.1" y="111.4">A1</text>
<text x="117.1" y="113.9">A0</text>
<text x="155.9" y="110.6">JH4</text>
<text x="156.1" y="108.8">A10</text>
<text x="157.1" y="113.9">D7</text>
<text x="175.1" y="111.1">JH43</text>
<text x="53.1" y="115.2">CS</text>
<text x="53.1" y="117.7">A1</text>
<text x="66.2" y="115.2">~{CS}</text>
<text x="66.3" y="117.7">A0</text>
<text x="96.8" y="119">GND</text>
<text x="96.8" y="116.4">GND</text>
<text x="117.1" y="116.4">D0</text>
<text x="117.1" y="119">D1</text>
<text x="157.1" y="119">D5</text>
<text x="157.1" y="116.4">D6</text>
<text x="176" y="119">GND</text>
<text x="176" y="116.4">GND</text>
<text x="53.1" y="120.2">A3</text>
<text x="53.1" y="122.8">A5</text>
<text x="53.1" y="125.3">A7</text>
<text x="66.3" y="120.2">A2</text>
<text x="66.3" y="122.8">A4</text>
<text x="66.3" y="125.3">A6</text>
<text x="96.8" y="124.1">GND</text>
<text x="96.8" y="121.5">GND</text>
<text x="117.1" y="121.5">D2</text>
<text x="117.1" y="124.1">GND</text>
<text x="157.1" y="124.1">D3</text>
<text x="157.1" y="121.5">D4</text>
<text x="176" y="124.1">GND</text>
<text x="176" y="121.5">GND</text>
<text x="59.1" y="128.9">JH1</text>
<text x="96.9" y="126.3">JH34</text>
<text x="113.5" y="129.1">GND</text>
<text x="117.4" y="126.1">JH2</text>
<text x="122.1" y="126.1">JR2</text>
<text x="136.6" y="127.1">JR1</text>
<text x="151.1" y="126.1">JR3</text>
<text x="155.9" y="126.1">JH3</text>
<text x="174.8" y="126.3">JH44</text>
<text x="94.5" y="132.9">GND</text>
<text x="118.2" y="133.5">JH21</text>
<text x="130.9" y="133.5">JH22</text>
<text x="143.6" y="133.5">JH23</text>
<text x="156.3" y="133.5">JH24</text>
<text x="178.3" y="132.9">GND</text>
<text x="148.2" y="139.4" transform="rotate(-90 148.2 139.4)">D10</text>
<text x="150.7" y="139.4" transform="rotate(-90 150.7 139.4)">D11</text>
<text x="155.8" y="139.4" transform="rotate(-90 155.8 139.4)">D12</text>
<text x="158.3" y="139.4" transform="rotate(-90 158.3 139.4)">D13</text>
<text x="160.9" y="139.4" transform="rotate(-90 160.9 139.4)">D14</text>
<text x="163.4" y="139.4" transform="rotate(-90 163.4 139.4)">D15</text>
</g>
<g font-size="1.8" fill="#a90000">
<text x="49.5" y="63.2">1</text>
<text x="49.5" y="65.8">3</text>
<text x="71" y="63.2">2</text>
<text x="71" y="65.8">4</text>
<text x="125.7" y="64.5">1</text>
<text x="129.5" y="64.5">1</text>
<text x="145.4" y="64.5">48</text>
<text x="149.2" y="64.5">24</text>
<text x="49.5" y="68.3">5</text>
<text x="49.5" y="70.9">7</text>
<text x="71" y="68.3">6</text>
<text x="71" y="70.9">8</text>
<text x="125.7" y="67.1">2</text>
<text x="125.7" y="69.6">3</text>
<text x="129.5" y="67.1">2</text>
<text x="129.5" y="69.6">3</text>
<text x="145.4" y="67.1">47</text>
<text x="145.4" y="69.6">46</text>
<text x="149.2" y="69.6">22</text>
<text x="149.2" y="67.1">23</text>
<text x="48.9" y="75.9">11</text>
<text x="49.5" y="73.4">9</text>
<text x="70.4" y="73.4">10</text>
<text x="70.4" y="75.9">12</text>
<text x="125.7" y="72.1">4</text>
<text x="125.7" y="74.7">5</text>
<text x="125.7" y="77.2">6</text>
<text x="129.5" y="72.1">4</text>
<text x="129.5" y="74.7">5</text>
<text x="129.5" y="77.2">6</text>
<text x="145.4" y="72.1">45</text>
<text x="145.4" y="74.7">44</text>
<text x="145.4" y="77.2">43</text>
<text x="149.2" y="77.2">19</text>
<text x="149.2" y="74.7">20</text>
<text x="149.2" y="72.1">21</text>
<text x="48.9" y="78.5">13</text>
<text x="48.9" y="81">15</text>
<text x="48.9" y="83.6">17</text>
<text x="70.4" y="78.5">14</text>
<text x="70.4" y="81">16</text>
<text x="70.4" y="83.6">18</text>
<text x="125.7" y="79.8">7</text>
<text x="125.7" y="82.3">8</text>
<text x="129.5" y="79.8">7</text>
<text x="129.5" y="82.3">8</text>
<text x="145.4" y="79.8">42</text>
<text x="145.4" y="82.3">41</text>
<text x="149.2" y="82.3">17</text>
<text x="149.2" y="79.8">18</text>
<text x="48.9" y="86.1">19</text>
<text x="48.9" y="88.6">21</text>
<text x="70.4" y="86.1">20</text>
<text x="70.4" y="88.6">22</text>
<text x="125.1" y="87.4">10</text>
<text x="125.1" y="89.9">11</text>
<text x="125.7" y="84.8">9</text>
<text x="128.9" y="87.4">10</text>
<text x="128.9" y="89.9">11</text>
<text x="129.5" y="84.8">9</text>
<text x="145.4" y="84.8">40</text>
<text x="145.4" y="87.4">39</text>
<text x="145.4" y="89.9">38</text>
<text x="149.2" y="89.9">14</text>
<text x="149.2" y="87.4">15</text>
<text x="149.2" y="84.8">16</text>
<text x="48.9" y="91.2">23</text>
<text x="48.9" y="93.7">25</text>
<text x="70.4" y="91.2">24</text>
<text x="70.4" y="93.7">26</text>
<text x="125.1" y="92.5">12</text>
<text x="125.1" y="95">13</text>
<text x="128.9" y="92.5">12</text>
<text x="128.9" y="95">13</text>
<text x="145.4" y="92.5">37</text>
<text x="145.4" y="95">36</text>
<text x="149.2" y="95">12</text>
<text x="149.2" y="92.5">13</text>
<text x="48.9" y="96.3">27</text>
<text x="48.9" y="98.8">29</text>
<text x="48.9" y="101.3">31</text>
<text x="70.4" y="96.3">28</text>
<text x="70.4" y="98.8">30</text>
<text x="70.4" y="101.3">32</text>
<text x="125.1" y="97.5">14</text>
<text x="125.1" y="100.1">15</text>
<text x="128.9" y="97.5">14</text>
<text x="128.9" y="100.1">15</text>
<text x="145.4" y="97.5">35</text>
<text x="145.4" y="100.1">34</text>
<text x="149.2" y="100.1">10</text>
<text x="149.2" y="97.5">11</text>
<text x="48.9" y="103.9">33</text>
<text x="48.9" y="106.4">35</text>
<text x="70.4" y="103.9">34</text>
<text x="70.4" y="106.4">36</text>
<text x="125.1" y="102.6">16</text>
<text x="125.1" y="105.2">17</text>
<text x="125.1" y="107.7">18</text>
<text x="128.9" y="102.6">16</text>
<text x="128.9" y="105.2">17</text>
<text x="128.9" y="107.7">18</text>
<text x="145.4" y="102.6">33</text>
<text x="145.4" y="105.2">32</text>
<text x="145.4" y="107.7">31</text>
<text x="149.8" y="107.7">7</text>
<text x="149.8" y="105.2">8</text>
<text x="149.8" y="102.6">9</text>
<text x="48.9" y="109">37</text>
<text x="48.9" y="111.5">39</text>
<text x="70.4" y="109">38</text>
<text x="70.4" y="111.5">40</text>
<text x="125.1" y="110.2">19</text>
<text x="125.1" y="112.8">20</text>
<text x="128.9" y="110.2">19</text>
<text x="128.9" y="112.8">20</text>
<text x="145.4" y="110.2">30</text>
<text x="145.4" y="112.8">29</text>
<text x="149.8" y="112.8">5</text>
<text x="149.8" y="110.2">6</text>
<text x="48.9" y="114">41</text>
<text x="48.9" y="116.6">43</text>
<text x="48.9" y="119.1">45</text>
<text x="70.4" y="114">42</text>
<text x="70.4" y="116.6">44</text>
<text x="70.4" y="119.1">46</text>
<text x="125.1" y="115.3">21</text>
<text x="125.1" y="117.9">22</text>
<text x="128.9" y="115.3">21</text>
<text x="128.9" y="117.9">22</text>
<text x="145.4" y="115.3">28</text>
<text x="145.4" y="117.9">27</text>
<text x="149.8" y="117.9">3</text>
<text x="149.8" y="115.3">4</text>
<text x="48.9" y="121.7">47</text>
<text x="48.9" y="124.2">49</text>
<text x="70.4" y="121.7">48</text>
<text x="70.4" y="124.2">50</text>
<text x="125.1" y="120.4">23</text>
<text x="125.1" y="122.9">24</text>
<text x="128.9" y="120.4">23</text>
<text x="128.9" y="122.9">24</text>
<text x="145.4" y="120.4">26</text>
<text x="145.4" y="122.9">25</text>
<text x="149.8" y="122.9">1</text>
<text x="149.8" y="120.4">2</text>
</g>
<g font-size="1.8" fill="#009600">
<text x="177.4" y="106.3">~{CS}</text>
<text x="177.4" y="103.7">~{CS}</text>
</g>
<g font-size="1.1" fill="#0000c2">
<text x="132.8" y="90">1</text>
<text x="142.2" y="90">28</text>
<text x="132.8" y="92.5">2</text>
<text x="132.8" y="95.1">3</text>
<text x="136.4" y="95.1">1</text>
<text x="138.7" y="95.1">24</text>
<text x="142.2" y="92.5">27</text>
<text x="142.2" y="95.1">26</text>
<text x="132.8" y="97.6">4</text>
<text x="132.8" y="100.1">5</text>
<text x="136.4" y="97.6">2</text>
<text x="136.4" y="100.1">3</text>
<text x="138.7" y="97.6">23</text>
<text x="138.7" y="100.1">22</text>
<text x="142.2" y="97.6">25</text>
<text x="142.2" y="100.1">24</text>
<text x="132.8" y="102.7">6</text>
<text x="132.8" y="105.2">7</text>
<text x="132.8" y="107.7">8</text>
<text x="136.4" y="102.7">4</text>
<text x="136.4" y="105.2">5</text>
<text x="136.4" y="107.7">6</text>
<text x="138.7" y="102.7">21</text>
<text x="138.7" y="105.2">20</text>
<text x="138.7" y="107.7">19</text>
<text x="142.2" y="102.7">23</text>
<text x="142.2" y="105.2">22</text>
<text x="142.2" y="107.7">21</text>
<text x="132.8" y="110.3">9</text>
<text x="132.8" y="112.8">10</text>
<text x="136.4" y="110.3">7</text>
<text x="136.4" y="112.8">8</text>
<text x="138.7" y="110.3">18</text>
<text x="138.7" y="112.8">17</text>
<text x="142.2" y="110.3">20</text>
<text x="142.2" y="112.8">19</text>
<text x="132.8" y="115.3">11</text>
<text x="132.8" y="117.9">12</text>
<text x="136.4" y="115.3">9</text>
<text x="136.4" y="117.9">10</text>
<text x="138.7" y="115.3">16</text>
<text x="138.7" y="117.9">15</text>
<text x="142.2" y="115.3">18</text>
<text x="142.2" y="117.9">17</text>
<text x="132.8" y="120.4">13</text>
<text x="132.8" y="122.9">14</text>
<text x="136.4" y="120.4">11</text>
<text x="136.4" y="122.9">12</text>
<text x="138.7" y="120.4">14</text>
<text x="138.7" y="122.9">13</text>
<text x="142.2" y="120.4">16</text>
<text x="142.2" y="122.9">15</text>
</g>
</svg>
